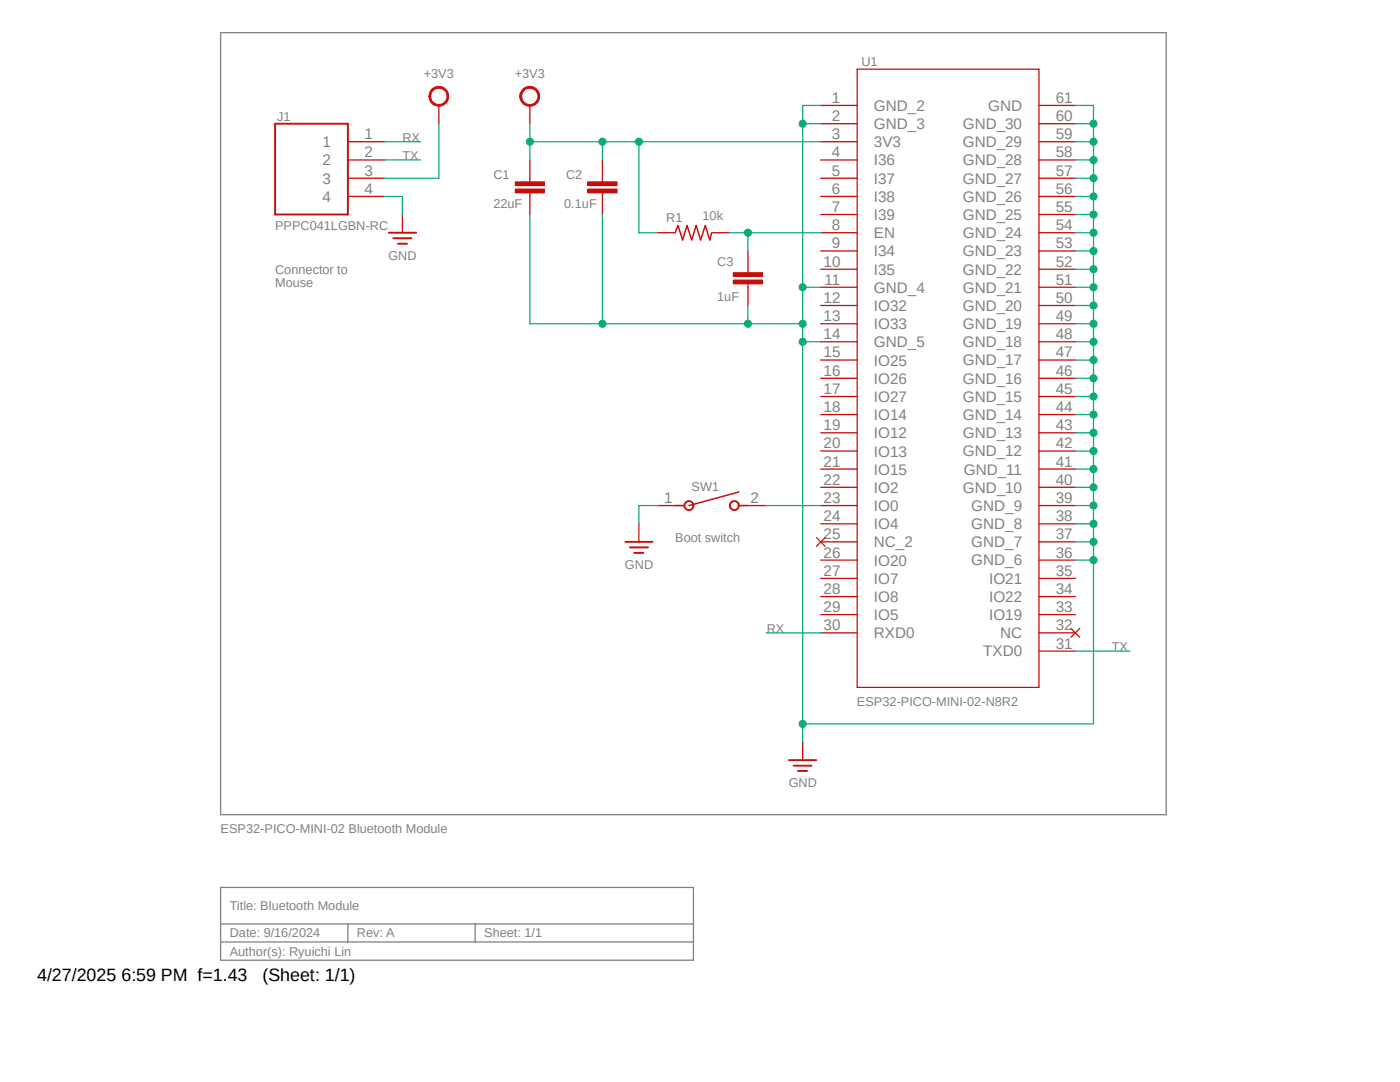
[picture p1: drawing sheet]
<svg xmlns="http://www.w3.org/2000/svg" width="279mm" height="216mm" viewBox="0 0 279 216" stroke-linecap="round" stroke-linejoin="round" font-family="sans-serif">
<path d="M43.3 6.4l189.6 185.4M232.9 6.4l-189.6 185.4" fill="none" stroke="#fff" stroke-width=".2"/>
<path d="M44 6.5h188.7v156.1h-188.7zM44 177.1h94.4v14.5h-94.4zM44 184.4h94.4M44 188h94.4M69.4 184.4v3.6M94.8 184.4v3.6" fill="none" stroke="#808080" stroke-width=".25"/>
<path d="M105.7 35.6v.7M105.7 38.5v.7" fill="none" stroke="#c90d0c" stroke-width=".25"/>
<path d="M102.8 37.7h5.9v.8h-5.9z" fill-rule="evenodd" fill="#c90d0c"/>
<path d="M102.8 37.7h5.9v.8h-5.9z" fill="none" stroke="#c90d0c" stroke-width=".2"/>
<path d="M102.8 36.3h5.9v.7h-5.9z" fill-rule="evenodd" fill="#c90d0c"/>
<path d="M102.8 36.3h5.9v.7h-5.9z" fill="none" stroke="#c90d0c" stroke-width=".2"/>
<path d="M105.7 31.9v3.7M105.7 39.2v3.6M120.2 35.6v.7M120.2 38.5v.7" fill="none" stroke="#c90d0c" stroke-width=".25"/>
<path d="M117.3 37.7h5.8v.8h-5.8z" fill-rule="evenodd" fill="#c90d0c"/>
<path d="M117.3 37.7h5.8v.8h-5.8z" fill="none" stroke="#c90d0c" stroke-width=".2"/>
<path d="M117.3 36.3h5.8v.7h-5.8z" fill-rule="evenodd" fill="#c90d0c"/>
<path d="M117.3 36.3h5.8v.7h-5.8z" fill="none" stroke="#c90d0c" stroke-width=".2"/>
<path d="M120.2 31.9v3.7M120.2 39.2v3.6M149.3 53.7v.7M149.3 56.6v.7" fill="none" stroke="#c90d0c" stroke-width=".25"/>
<path d="M146.3 55.9h5.9v.7h-5.9z" fill-rule="evenodd" fill="#c90d0c"/>
<path d="M146.3 55.9h5.9v.7h-5.9z" fill="none" stroke="#c90d0c" stroke-width=".2"/>
<path d="M146.3 54.4h5.9v.8h-5.9z" fill-rule="evenodd" fill="#c90d0c"/>
<path d="M146.3 54.4h5.9v.8h-5.9z" fill="none" stroke="#c90d0c" stroke-width=".2"/>
<g fill="none" stroke="#c90d0c" stroke-width=".25">
<path d="M171.1 13.8h36.2v123.4h-36.2zM69.4 28.3h7.3M69.4 31.9h7.3M69.4 35.6h7.3M69.4 39.2h7.3M163.8 28.3h7.3M163.8 31.9h7.3M163.8 35.6h7.3M163.8 39.2h7.3M163.8 21h7.3M163.8 24.7h7.3M207.3 28.3h7.3"/>
<path d="M207.3 31.9h7.3M207.3 35.6h7.3M207.3 39.2h7.3M207.3 21h7.3M207.3 24.7h7.3M80.3 42.8v3.6M131.1 46.4h3.6M142 46.4h3.7M149.3 50.1v3.6M149.3 57.3v3.7M163.8 46.4h7.3M163.8 42.8h7.3"/>
<path d="M163.8 50.1h7.3M163.8 53.7h7.3M163.8 57.3h7.3M207.3 46.4h7.3M207.3 42.8h7.3M207.3 50.1h7.3M207.3 53.7h7.3M207.3 57.3h7.3M163.8 61h7.3M163.8 64.6h7.3M163.8 68.2h7.3M163.8 71.8h7.3"/>
<path d="M163.8 75.5h7.3M163.8 79.1h7.3M207.3 61h7.3M207.3 64.6h7.3M207.3 68.2h7.3M207.3 71.8h7.3M207.3 75.5h7.3M207.3 79.1h7.3M163.8 82.7h7.3M163.8 86.4h7.3M163.8 90h7.3M163.8 93.6h7.3"/>
<path d="M163.8 97.2h7.3M207.3 82.7h7.3M207.3 86.4h7.3M207.3 90h7.3M207.3 93.6h7.3M207.3 97.2h7.3M131.1 100.9h3.6M149.3 100.9h3.6M162.9 107.3l1.8 1.7M163.8 100.9h7.3M163.8 104.5h7.3M163.8 108.1h7.3"/>
<path d="M163.8 111.8h7.3M163.8 115.4h7.3M163.8 119h7.3M164.7 107.3l-1.8 1.7M207.3 100.9h7.3M207.3 104.5h7.3M207.3 108.1h7.3M207.3 111.8h7.3M207.3 115.4h7.3M207.3 119h7.3M163.8 122.6h7.3M163.8 126.3h7.3"/>
<path d="M207.3 122.6h7.3M207.3 126.3h7.3M207.3 129.9h7.3M213.7 125.4l1.8 1.8M215.5 125.4l-1.8 1.8M160.2 148v3.7"/>
</g>
<path d="M134.7 46.4l.6-1.4 .9 2.9 .9-2.9 .9 2.9 .9-2.9 .9 2.9 1-2.9 .8 2.9 .4-1.5M147.4 98.2l-9.9 2.7M134.7 100.9h1.9M147.4 100.9h1.9" fill="none" stroke="#c90d0c" stroke-width=".3"/>
<g fill="none" stroke="#c90d0c" stroke-width=".38">
<path d="M54.9 24.7h14.5v18.1h-14.5zM77.6 46.4h5.5M78.5 47.5h3.6M79.4 48.6h1.8M157.4 151.7h5.5M158.4 152.8h3.6M159.3 153.8h1.8"/>
<circle cx="137.5" cy="100.9" r=".9"/>
<circle cx="146.6" cy="100.9" r=".9"/>
</g>
<path d="M86.3 17.7a2 2 0 0 1 3.1 .6 2 2 0 0 1-1.3 2.8 2 2 0 0 1-2.5-1.9h.3a1.64 1.64 0 0 1 2.3-1.5 1.64 1.64 0 0 1 .5 2.7 1.64 1.64 0 0 1-2.7-.7l-.1-.5h-.3l.1-.6z" fill-rule="evenodd" fill="#c90d0c"/>
<path d="M86.3 17.7a2 2 0 0 1 3.1 .6 2 2 0 0 1-1.3 2.8 2 2 0 0 1-2.5-1.9h.3a1.64 1.64 0 0 1 2.3-1.5 1.64 1.64 0 0 1 .5 2.7 1.64 1.64 0 0 1-2.7-.7l-.1-.5h-.3l.1-.6z" fill="none" stroke="#c90d0c" stroke-width=".2"/>
<path d="M87.6 21v3.7" fill="none" stroke="#c90d0c" stroke-width=".25"/>
<path d="M104.5 17.7a2.01 2.01 0 0 1 3 .7 2.01 2.01 0 0 1-1.3 2.8 2.01 2.01 0 0 1-2.5-2h.4a1.64 1.64 0 0 1 2.3-1.5 1.64 1.64 0 0 1 .4 2.7 1.64 1.64 0 0 1-2.6-.7l-.1-.5h-.4l.1-.6z" fill-rule="evenodd" fill="#c90d0c"/>
<path d="M104.5 17.7a2.01 2.01 0 0 1 3 .7 2.01 2.01 0 0 1-1.3 2.8 2.01 2.01 0 0 1-2.5-2h.4a1.64 1.64 0 0 1 2.3-1.5 1.64 1.64 0 0 1 .4 2.7 1.64 1.64 0 0 1-2.6-.7l-.1-.5h-.4l.1-.6z" fill="none" stroke="#c90d0c" stroke-width=".2"/>
<path d="M105.7 21v3.7M127.5 104.5v3.6" fill="none" stroke="#c90d0c" stroke-width=".25"/>
<path d="M124.8 108.1h5.4M125.7 109.2h3.6M126.6 110.3h1.8" fill="none" stroke="#c90d0c" stroke-width=".38"/>
<g fill="none" stroke="#0dab76" stroke-width=".25">
<path d="M76.7 39.2h3.6v3.6M160.2 24.7h3.6M163.8 21h-3.6v127M214.6 39.2h3.6M214.6 21h3.6v123.4h-58M214.6 24.7h3.6M214.6 28.3h3.6M214.6 31.9h3.6M214.6 35.6h3.6M105.7 42.8v21.8h54.5M120.2 42.8v21.8M160.2 57.3h3.6"/>
<path d="M214.6 42.8h3.6M214.6 46.4h3.6M214.6 50.1h3.6M214.6 53.7h3.6M214.6 57.3h3.6M149.3 61v3.6M160.2 68.2h3.6M214.6 61h3.6M214.6 64.6h3.6M214.6 68.2h3.6M214.6 71.8h3.6M214.6 75.5h3.6"/>
<path d="M214.6 79.1h3.6M214.6 82.7h3.6M214.6 86.4h3.6M214.6 90h3.6M214.6 93.6h3.6M214.6 97.2h3.6M214.6 100.9h3.6M214.6 104.5h3.6M214.6 108.1h3.6M214.6 111.8h3.6"/>
</g>
<circle cx="160.2" cy="24.7" r=".72" fill="#0dab76"/>
<circle cx="160.2" cy="24.7" r=".72" fill="none" stroke="#0dab76" stroke-width=".2"/>
<circle cx="160.2" cy="57.3" r=".72" fill="#0dab76"/>
<circle cx="160.2" cy="57.3" r=".72" fill="none" stroke="#0dab76" stroke-width=".2"/>
<circle cx="160.2" cy="64.6" r=".72" fill="#0dab76"/>
<circle cx="160.2" cy="64.6" r=".72" fill="none" stroke="#0dab76" stroke-width=".2"/>
<circle cx="160.2" cy="68.2" r=".72" fill="#0dab76"/>
<circle cx="160.2" cy="68.2" r=".72" fill="none" stroke="#0dab76" stroke-width=".2"/>
<circle cx="160.2" cy="144.4" r=".72" fill="#0dab76"/>
<circle cx="160.2" cy="144.4" r=".72" fill="none" stroke="#0dab76" stroke-width=".2"/>
<circle cx="218.2" cy="111.8" r=".72" fill="#0dab76"/>
<circle cx="218.2" cy="111.8" r=".72" fill="none" stroke="#0dab76" stroke-width=".2"/>
<circle cx="218.2" cy="108.1" r=".72" fill="#0dab76"/>
<circle cx="218.2" cy="108.1" r=".72" fill="none" stroke="#0dab76" stroke-width=".2"/>
<circle cx="218.2" cy="104.5" r=".72" fill="#0dab76"/>
<circle cx="218.2" cy="104.5" r=".72" fill="none" stroke="#0dab76" stroke-width=".2"/>
<circle cx="218.2" cy="100.9" r=".72" fill="#0dab76"/>
<circle cx="218.2" cy="100.9" r=".72" fill="none" stroke="#0dab76" stroke-width=".2"/>
<circle cx="218.2" cy="97.2" r=".72" fill="#0dab76"/>
<circle cx="218.2" cy="97.2" r=".72" fill="none" stroke="#0dab76" stroke-width=".2"/>
<circle cx="218.2" cy="93.6" r=".72" fill="#0dab76"/>
<circle cx="218.2" cy="93.6" r=".72" fill="none" stroke="#0dab76" stroke-width=".2"/>
<circle cx="218.2" cy="90" r=".72" fill="#0dab76"/>
<circle cx="218.2" cy="90" r=".72" fill="none" stroke="#0dab76" stroke-width=".2"/>
<circle cx="218.2" cy="86.4" r=".72" fill="#0dab76"/>
<circle cx="218.2" cy="86.4" r=".72" fill="none" stroke="#0dab76" stroke-width=".2"/>
<circle cx="218.2" cy="82.7" r=".72" fill="#0dab76"/>
<circle cx="218.2" cy="82.7" r=".72" fill="none" stroke="#0dab76" stroke-width=".2"/>
<circle cx="218.2" cy="79.1" r=".72" fill="#0dab76"/>
<circle cx="218.2" cy="79.1" r=".72" fill="none" stroke="#0dab76" stroke-width=".2"/>
<circle cx="218.2" cy="75.5" r=".72" fill="#0dab76"/>
<circle cx="218.2" cy="75.5" r=".72" fill="none" stroke="#0dab76" stroke-width=".2"/>
<circle cx="218.2" cy="71.8" r=".72" fill="#0dab76"/>
<circle cx="218.2" cy="71.8" r=".72" fill="none" stroke="#0dab76" stroke-width=".2"/>
<circle cx="218.2" cy="68.2" r=".72" fill="#0dab76"/>
<circle cx="218.2" cy="68.2" r=".72" fill="none" stroke="#0dab76" stroke-width=".2"/>
<circle cx="218.2" cy="64.6" r=".72" fill="#0dab76"/>
<circle cx="218.2" cy="64.6" r=".72" fill="none" stroke="#0dab76" stroke-width=".2"/>
<circle cx="218.2" cy="61" r=".72" fill="#0dab76"/>
<circle cx="218.2" cy="61" r=".72" fill="none" stroke="#0dab76" stroke-width=".2"/>
<circle cx="218.2" cy="57.3" r=".72" fill="#0dab76"/>
<circle cx="218.2" cy="57.3" r=".72" fill="none" stroke="#0dab76" stroke-width=".2"/>
<circle cx="218.2" cy="53.7" r=".72" fill="#0dab76"/>
<circle cx="218.2" cy="53.7" r=".72" fill="none" stroke="#0dab76" stroke-width=".2"/>
<circle cx="218.2" cy="50.1" r=".72" fill="#0dab76"/>
<circle cx="218.2" cy="50.1" r=".72" fill="none" stroke="#0dab76" stroke-width=".2"/>
<circle cx="218.2" cy="46.4" r=".72" fill="#0dab76"/>
<circle cx="218.2" cy="46.4" r=".72" fill="none" stroke="#0dab76" stroke-width=".2"/>
<circle cx="218.2" cy="42.8" r=".72" fill="#0dab76"/>
<circle cx="218.2" cy="42.8" r=".72" fill="none" stroke="#0dab76" stroke-width=".2"/>
<circle cx="218.2" cy="39.2" r=".72" fill="#0dab76"/>
<circle cx="218.2" cy="39.2" r=".72" fill="none" stroke="#0dab76" stroke-width=".2"/>
<circle cx="218.2" cy="35.6" r=".72" fill="#0dab76"/>
<circle cx="218.2" cy="35.6" r=".72" fill="none" stroke="#0dab76" stroke-width=".2"/>
<circle cx="218.2" cy="31.9" r=".72" fill="#0dab76"/>
<circle cx="218.2" cy="31.9" r=".72" fill="none" stroke="#0dab76" stroke-width=".2"/>
<circle cx="218.2" cy="28.3" r=".72" fill="#0dab76"/>
<circle cx="218.2" cy="28.3" r=".72" fill="none" stroke="#0dab76" stroke-width=".2"/>
<circle cx="218.2" cy="24.7" r=".72" fill="#0dab76"/>
<circle cx="218.2" cy="24.7" r=".72" fill="none" stroke="#0dab76" stroke-width=".2"/>
<circle cx="149.3" cy="64.6" r=".72" fill="#0dab76"/>
<circle cx="149.3" cy="64.6" r=".72" fill="none" stroke="#0dab76" stroke-width=".2"/>
<circle cx="120.2" cy="64.6" r=".72" fill="#0dab76"/>
<circle cx="120.2" cy="64.6" r=".72" fill="none" stroke="#0dab76" stroke-width=".2"/>
<path d="M76.7 31.9h7.2M76.7 28.3h7.2M87.6 24.7v10.9h-10.9M105.7 28.3h58.1M105.7 24.7v7.2M120.2 28.3v3.6M127.5 28.3v18.1h3.6M131.1 100.9h-3.6v3.6M152.9 126.3h10.9M214.6 129.9h10.9" fill="none" stroke="#0dab76" stroke-width=".25"/>
<circle cx="127.5" cy="28.3" r=".72" fill="#0dab76"/>
<circle cx="127.5" cy="28.3" r=".72" fill="none" stroke="#0dab76" stroke-width=".2"/>
<circle cx="105.8" cy="28.3" r=".72" fill="#0dab76"/>
<circle cx="105.8" cy="28.3" r=".72" fill="none" stroke="#0dab76" stroke-width=".2"/>
<circle cx="120.2" cy="28.3" r=".72" fill="#0dab76"/>
<circle cx="120.2" cy="28.3" r=".72" fill="none" stroke="#0dab76" stroke-width=".2"/>
<path d="M145.7 46.4h18.1M149.3 46.4v3.7" fill="none" stroke="#0dab76" stroke-width=".25"/>
<circle cx="149.3" cy="46.4" r=".72" fill="#0dab76"/>
<circle cx="149.3" cy="46.4" r=".72" fill="none" stroke="#0dab76" stroke-width=".2"/>
<path d="M152.9 100.9h10.9" fill="none" stroke="#0dab76" stroke-width=".25"/>
<g font-size="3.6">
<text x="7.4" y="195.8">4/27/2025 6:59 PM f=1.43</text>
<text x="52.4" y="195.8">(Sheet: 1/1)</text>
</g>
<g font-size="3" fill="#808080">
<text x="166" y="20.5">1</text>
<text x="174.4" y="22.1">GND_2</text>
<text x="197.2" y="22.1">GND</text>
<text x="210.7" y="20.5">61</text>
<text x="64.4" y="29.4">1</text>
<text x="72.8" y="27.8">1</text>
<text x="166" y="24.2">2</text>
<text x="166" y="27.8">3</text>
<text x="174.4" y="25.8">GND_3</text>
<text x="174.4" y="29.4">3V3</text>
<text x="192.1" y="29.4">GND_29</text>
<text x="192.1" y="25.7">GND_30</text>
<text x="210.7" y="27.8">59</text>
<text x="210.7" y="24.2">60</text>
<text x="64.4" y="33">2</text>
<text x="72.8" y="31.4">2</text>
<text x="72.8" y="35.1">3</text>
<text x="166" y="31.4">4</text>
<text x="166" y="35.1">5</text>
<text x="174.4" y="33">I36</text>
<text x="192.1" y="33">GND_28</text>
<text x="210.7" y="35.1">57</text>
<text x="210.7" y="31.4">58</text>
<text x="64.4" y="36.6">3</text>
<text x="64.4" y="40.3">4</text>
<text x="72.8" y="38.7">4</text>
<text x="166" y="38.7">6</text>
<text x="174.4" y="36.7">I37</text>
<text x="174.4" y="40.3">I38</text>
<text x="192.1" y="40.3">GND_26</text>
<text x="192.1" y="36.6">GND_27</text>
<text x="210.7" y="38.7">56</text>
<text x="166" y="42.3">7</text>
<text x="166" y="45.9">8</text>
<text x="174.4" y="43.9">I39</text>
<text x="174.4" y="47.5">EN</text>
<text x="192.1" y="47.5">GND_24</text>
<text x="192.1" y="43.9">GND_25</text>
<text x="210.7" y="45.9">54</text>
<text x="210.7" y="42.3">55</text>
<text x="164.3" y="53.2">10</text>
<text x="166" y="49.6">9</text>
<text x="174.4" y="51.2">I34</text>
<text x="192.1" y="51.1">GND_23</text>
<text x="210.7" y="53.2">52</text>
<text x="210.7" y="49.6">53</text>
<text x="164.5" y="56.8">11</text>
<text x="174.4" y="54.8">I35</text>
<text x="174.4" y="58.4">GND_4</text>
<text x="192.1" y="58.4">GND_21</text>
<text x="192.1" y="54.8">GND_22</text>
<text x="210.7" y="56.8">51</text>
<text x="164.3" y="60.5">12</text>
<text x="164.3" y="64.1">13</text>
<text x="174.4" y="62.1">IO32</text>
<text x="174.4" y="65.7">IO33</text>
<text x="192.1" y="65.7">GND_19</text>
<text x="192.1" y="62">GND_20</text>
<text x="210.7" y="64.1">49</text>
<text x="210.7" y="60.5">50</text>
<text x="164.3" y="67.7">14</text>
<text x="164.3" y="71.3">15</text>
<text x="174.4" y="69.3">GND_5</text>
<text x="192.1" y="69.3">GND_18</text>
<text x="210.7" y="71.3">47</text>
<text x="210.7" y="67.7">48</text>
<text x="164.3" y="75">16</text>
<text x="174.4" y="72.9">IO25</text>
<text x="174.4" y="76.6">IO26</text>
<text x="192.1" y="76.5">GND_16</text>
<text x="192.1" y="72.9">GND_17</text>
<text x="210.7" y="75">46</text>
<text x="164.3" y="78.6">17</text>
<text x="164.3" y="82.2">18</text>
<text x="174.4" y="80.2">IO27</text>
<text x="174.4" y="83.8">IO14</text>
<text x="192.1" y="83.8">GND_14</text>
<text x="192.1" y="80.2">GND_15</text>
<text x="210.7" y="82.2">44</text>
<text x="210.7" y="78.6">45</text>
<text x="164.3" y="85.9">19</text>
<text x="164.3" y="89.5">20</text>
<text x="174.4" y="87.5">IO12</text>
<text x="192.1" y="87.4">GND_13</text>
<text x="210.7" y="89.5">42</text>
<text x="210.7" y="85.9">43</text>
<text x="164.3" y="93.1">21</text>
<text x="174.4" y="91.1">IO13</text>
<text x="174.4" y="94.7">IO15</text>
<text x="192.1" y="91.1">GND_12</text>
<text x="192.4" y="94.7">GND_11</text>
<text x="210.7" y="93.1">41</text>
<text x="132.5" y="100.4">1</text>
<text x="149.8" y="100.4">2</text>
<text x="164.3" y="96.7">22</text>
<text x="164.3" y="100.4">23</text>
<text x="174.4" y="98.3">IO2</text>
<text x="174.4" y="102">IO0</text>
<text x="192.1" y="98.3">GND_10</text>
<text x="193.8" y="101.9">GND_9</text>
<text x="210.7" y="100.4">39</text>
<text x="210.7" y="96.7">40</text>
<text x="164.3" y="104">24</text>
<text x="164.3" y="107.6">25</text>
<text x="174.4" y="105.6">IO4</text>
<text x="193.8" y="105.6">GND_8</text>
<text x="210.7" y="107.6">37</text>
<text x="210.7" y="104">38</text>
<text x="164.3" y="111.3">26</text>
<text x="174.4" y="109.2">NC_2</text>
<text x="174.4" y="112.9">IO20</text>
<text x="193.8" y="112.8">GND_6</text>
<text x="193.8" y="109.2">GND_7</text>
<text x="210.7" y="111.3">36</text>
<text x="164.3" y="114.9">27</text>
<text x="164.3" y="118.5">28</text>
<text x="174.4" y="116.5">IO7</text>
<text x="197.4" y="116.5">IO21</text>
<text x="210.7" y="118.5">34</text>
<text x="210.7" y="114.9">35</text>
<text x="164.3" y="122.1">29</text>
<text x="164.3" y="125.8">30</text>
<text x="174.4" y="120.1">IO8</text>
<text x="174.4" y="123.7">IO5</text>
<text x="197.4" y="123.7">IO19</text>
<text x="197.4" y="120.1">IO22</text>
<text x="210.7" y="125.8">32</text>
<text x="210.7" y="122.1">33</text>
<text x="174.4" y="127.4">RXD0</text>
<text x="196.2" y="131">TXD0</text>
<text x="199.6" y="127.3">NC</text>
<text x="210.7" y="129.4">31</text>
</g>
<g font-size="2.5" fill="#808080">
<text x="84.6" y="15.6">+3V3</text>
<text x="102.7" y="15.6">+3V3</text>
<text x="171.9" y="13.1">U1</text>
<text x="55.3" y="24.1">J1</text>
<text x="80.3" y="28.3">RX</text>
<text x="80.3" y="31.9">TX</text>
<text x="98.5" y="35.7">C1</text>
<text x="113" y="35.7">C2</text>
<text x="98.5" y="41.5">22uF</text>
<text x="112.6" y="41.5">0.1uF</text>
<text x="54.9" y="45.9">PPPC041LGBN-RC</text>
<text x="133" y="44.3">R1</text>
<text x="140.2" y="43.9">10k</text>
<text x="77.5" y="51.9">GND</text>
<text x="143.1" y="53.2">C3</text>
<text x="54.9" y="54.6">Connector to</text>
<text x="54.9" y="57.3">Mouse</text>
<text x="143.1" y="60.1">1uF</text>
<text x="138" y="97.9">SW1</text>
<text x="124.7" y="113.6">GND</text>
<text x="134.7" y="108.1">Boot switch</text>
<text x="153" y="126.3">RX</text>
<text x="221.9" y="129.9">TX</text>
<text x="171" y="140.8">ESP32-PICO-MINI-02-N8R2</text>
<text x="157.4" y="157.1">GND</text>
<text x="44" y="166.2">ESP32-PICO-MINI-02 Bluetooth Module</text>
<text x="45.8" y="181.6">Title: Bluetooth Module</text>
<text x="45.8" y="187">Date: 9/16/2024</text>
<text x="45.8" y="190.7">Author(s): Ryuichi Lin</text>
<text x="71.2" y="187">Rev: A</text>
<text x="96.6" y="187">Sheet: 1/1</text>
</g>
</svg>
